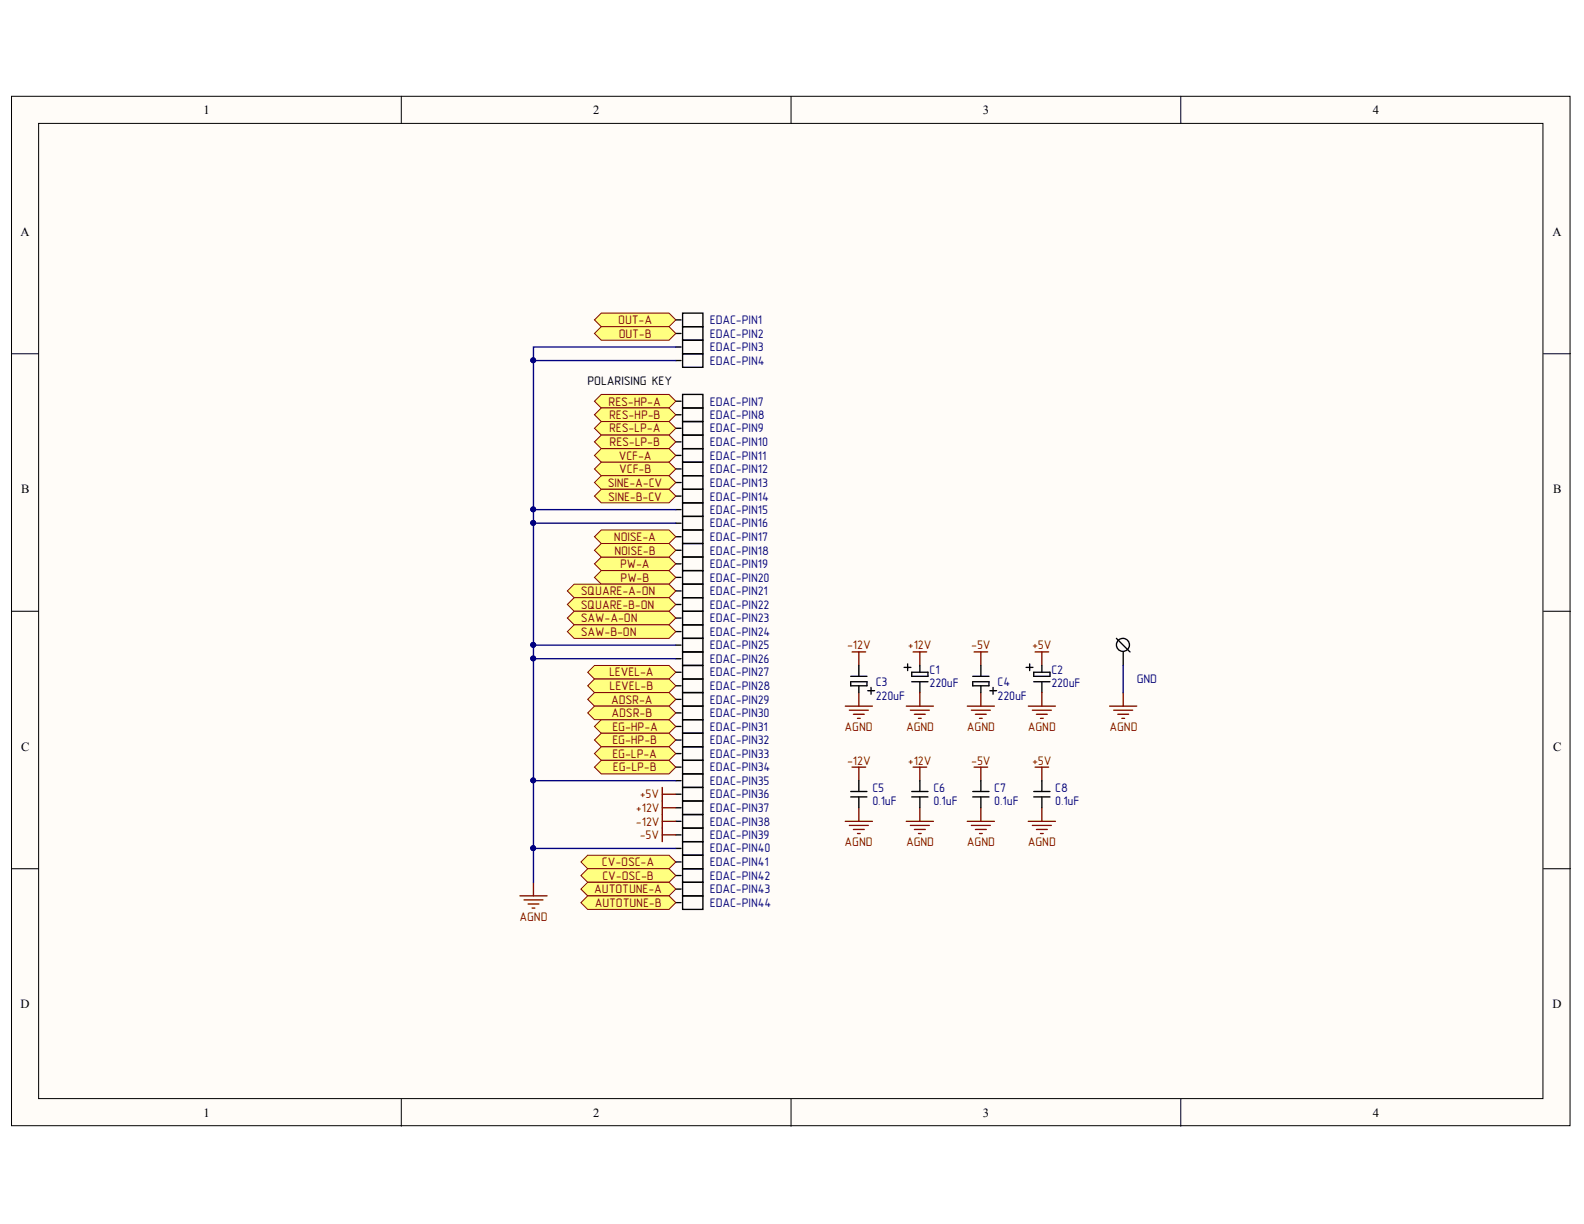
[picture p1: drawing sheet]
<svg xmlns="http://www.w3.org/2000/svg" width="279mm" height="216mm" viewBox="0 0 279 216" stroke-linecap="round" stroke-linejoin="round" font-family="sans-serif">
<g fill="#fffcf8" stroke="#000" stroke-width=".18">
<path d="M2 17h274.9v181.6h-274.9z"/>
<path d="M6.8 21.8h265.4v172h-265.4z"/>
</g>
<path d="M70.8 17v4.8M139.5 17v4.8M208.3 17v4.8M2 62.4h4.8M272.3 62.4h4.7M2 107.8h4.8M272.3 107.8h4.7M2 153.2h4.8M272.3 153.2h4.7M70.8 193.9v4.8M139.5 193.9v4.8M208.3 193.9v4.8" fill="none" stroke="#000" stroke-width=".18"/>
<g fill="none" stroke="#000" stroke-width=".24">
<path d="M119.2 56.4h.9M119.2 58.8h.9M120.4 55.2h3.6v2.4h-3.6zM120.4 57.6h3.6v2.4h-3.6zM119.2 61.2h.9M119.2 63.6h.9M119.2 70.8h.9M119.2 73.2h.9M119.2 75.6h.9M119.2 77.9h.9M120.4 60h3.6v2.4h-3.6zM120.4 62.4h3.6v2.4h-3.6z"/>
<path d="M120.4 69.6h3.6v2.4h-3.6zM120.4 72h3.6v2.4h-3.6zM120.4 74.4h3.6v2.3h-3.6zM120.4 76.7h3.6v2.4h-3.6zM120.4 79.1h3.6v2.4h-3.6zM119.2 80.3h.9M119.2 85.1h.9M119.2 87.5h.9M119.2 89.9h.9M119.2 92.3h.9M119.2 94.7h.9M119.2 97.1h.9"/>
<path d="M119.2 82.7h.9M119.2 99.5h.9M120.4 83.9h3.6v2.4h-3.6zM120.4 86.3h3.6v2.4h-3.6zM120.4 88.7h3.6v2.4h-3.6zM120.4 91.1h3.6v2.4h-3.6zM120.4 93.5h3.6v2.4h-3.6zM120.4 95.9h3.6v2.4h-3.6zM120.4 81.5h3.6v2.4h-3.6zM120.4 98.3h3.6v2.4h-3.6zM119.2 101.8h.9M119.2 104.2h.9"/>
<path d="M119.2 106.6h.9M119.2 109h.9M119.2 111.4h.9M119.2 113.8h.9M119.2 116.2h.9M119.2 118.6h.9M120.4 100.7h3.6v2.3h-3.6zM120.4 103h3.6v2.4h-3.6zM120.4 105.4h3.6v2.4h-3.6zM120.4 107.8h3.6v2.4h-3.6zM120.4 110.2h3.6v2.4h-3.6zM120.4 112.6h3.6v2.4h-3.6z"/>
<path d="M120.4 115h3.6v2.4h-3.6zM120.4 117.4h3.6v2.4h-3.6zM120.4 119.8h3.6v2.4h-3.6zM119.2 121h.9M119.2 123.4h.9M119.2 125.7h.9M119.2 128.1h.9M119.2 130.5h.9M119.2 132.9h.9M119.2 135.3h.9M119.2 137.7h.9M120.4 122.2h3.6v2.4h-3.6z"/>
<path d="M120.4 124.6h3.6v2.3h-3.6zM120.4 126.9h3.6v2.4h-3.6zM120.4 129.3h3.6v2.4h-3.6zM120.4 131.7h3.6v2.4h-3.6zM120.4 134.1h3.6v2.4h-3.6zM120.4 136.5h3.6v2.4h-3.6zM120.4 138.9h3.6v2.4h-3.6zM119.2 140.1h.9M119.2 142.5h.9M119.2 144.9h.9M119.2 147.3h.9M119.2 149.7h.9"/>
<path d="M119.2 152h.9M119.2 156.8h.9M119.2 159.2h.9M119.2 154.4h.9M120.4 141.3h3.6v2.4h-3.6zM120.4 143.7h3.6v2.4h-3.6zM120.4 146.1h3.6v2.4h-3.6zM120.4 148.5h3.6v2.3h-3.6zM120.4 150.8h3.6v2.4h-3.6zM120.4 155.6h3.6v2.4h-3.6zM120.4 158h3.6v2.4h-3.6zM120.4 153.2h3.6v2.4h-3.6z"/>
</g>
<path d="M171.8 115h2.4M173 115v2.4M170.6 124.6h4.8M171.3 125.3h3.4M172.1 126h1.9M172.8 126.7h.5M173 122.2v2.4" fill="none" stroke="#800000" stroke-width=".24"/>
<g fill="#ffff80" stroke="#800000" stroke-width=".18">
<path d="M102.5 152l1.2-1.2h14.3l1.2 1.2-1.2 1.2h-14.3z" fill-rule="evenodd"/>
<path d="M102.5 154.4l1.2-1.2h14.3l1.2 1.2-1.2 1.2h-14.3z" fill-rule="evenodd"/>
<path d="M104.9 99.5l1.2-1.2h11.9l1.2 1.2-1.2 1.2h-11.9z" fill-rule="evenodd"/>
<path d="M104.9 101.8l1.2-1.1h11.9l1.2 1.1-1.2 1.2h-11.9z" fill-rule="evenodd"/>
<path d="M104.9 94.7l1.2-1.2h11.9l1.2 1.2-1.2 1.2h-11.9z" fill-rule="evenodd"/>
<path d="M104.9 97.1l1.2-1.2h11.9l1.2 1.2-1.2 1.2h-11.9z" fill-rule="evenodd"/>
<path d="M104.9 70.8l1.2-1.2h11.9l1.2 1.2-1.2 1.2h-11.9z" fill-rule="evenodd"/>
<path d="M104.9 73.2l1.2-1.2h11.9l1.2 1.2-1.2 1.2h-11.9z" fill-rule="evenodd"/>
<path d="M104.9 75.6l1.2-1.2h11.9l1.2 1.2-1.2 1.1h-11.9z" fill-rule="evenodd"/>
<path d="M104.9 77.9l1.2-1.2h11.9l1.2 1.2-1.2 1.2h-11.9z" fill-rule="evenodd"/>
<path d="M104.9 80.3l1.2-1.2h11.9l1.2 1.2-1.2 1.2h-11.9z" fill-rule="evenodd"/>
<path d="M104.9 82.7l1.2-1.2h11.9l1.2 1.2-1.2 1.2h-11.9z" fill-rule="evenodd"/>
<path d="M104.9 85.1l1.2-1.2h11.9l1.2 1.2-1.2 1.2h-11.9z" fill-rule="evenodd"/>
<path d="M104.9 87.5l1.2-1.2h11.9l1.2 1.2-1.2 1.2h-11.9z" fill-rule="evenodd"/>
<path d="M103.7 118.6l1.2-1.2h13.1l1.2 1.2-1.2 1.2h-13.1z" fill-rule="evenodd"/>
<path d="M103.7 121l1.2-1.2h13.1l1.2 1.2-1.2 1.2h-13.1z" fill-rule="evenodd"/>
</g>
<path d="M116.8 141.3v7.2M116.8 142.5h2.4M116.8 144.9h2.4M116.8 147.3h2.4" fill="none" stroke="#800000" stroke-width=".24"/>
<g fill="#ffff80" stroke="#800000" stroke-width=".18">
<path d="M104.9 56.4l1.2-1.2h11.9l1.2 1.2-1.2 1.2h-11.9z" fill-rule="evenodd"/>
<path d="M104.9 58.8l1.2-1.2h11.9l1.2 1.2-1.2 1.2h-11.9z" fill-rule="evenodd"/>
<path d="M100.1 104.2l1.2-1.2h16.7l1.2 1.2-1.2 1.2h-16.7z" fill-rule="evenodd"/>
<path d="M100.1 106.6l1.2-1.2h16.7l1.2 1.2-1.2 1.2h-16.7z" fill-rule="evenodd"/>
<path d="M100.1 109l1.2-1.2h16.7l1.2 1.2-1.2 1.2h-16.7z" fill-rule="evenodd"/>
<path d="M100.1 111.4l1.2-1.2h16.7l1.2 1.2-1.2 1.2h-16.7z" fill-rule="evenodd"/>
<path d="M102.5 156.8l1.2-1.2h14.3l1.2 1.2-1.2 1.2h-14.3z" fill-rule="evenodd"/>
<path d="M102.5 159.2l1.2-1.2h14.3l1.2 1.2-1.2 1.2h-14.3z" fill-rule="evenodd"/>
<path d="M104.9 128.1l1.2-1.2h11.9l1.2 1.2-1.2 1.2h-11.9z" fill-rule="evenodd"/>
<path d="M104.9 130.5l1.2-1.2h11.9l1.2 1.2-1.2 1.2h-11.9z" fill-rule="evenodd"/>
<path d="M104.9 132.9l1.2-1.2h11.9l1.2 1.2-1.2 1.2h-11.9z" fill-rule="evenodd"/>
<path d="M104.9 135.3l1.2-1.2h11.9l1.2 1.2-1.2 1.2h-11.9z" fill-rule="evenodd"/>
<path d="M103.7 123.4l1.2-1.2h13.1l1.2 1.2-1.2 1.2h-13.1z" fill-rule="evenodd"/>
<path d="M103.7 125.7l1.2-1.1h13.1l1.2 1.1-1.2 1.2h-13.1z" fill-rule="evenodd"/>
</g>
<g fill="none" stroke="#800000" stroke-width=".24">
<path d="M150.3 115h2.4M151.5 115v2.4M161.1 115h2.3M162.3 115v2.4M182.6 115h2.4M183.8 115v2.4M116.8 138.9v2.4M149.1 124.6h4.8M149.8 125.3h3.4M150.3 135.3h2.4M150.5 126h1.9M151.3 126.7h.4"/>
<path d="M151.5 122.2v2.4M151.5 135.3v2.4M159.9 124.6h4.7M160.6 125.3h3.3M161.1 135.3h2.3M161.3 126h1.9M162 126.7h.5M162.3 122.2v2.4M162.3 135.3v2.4M171.8 135.3h2.4M173 135.3v2.4M181.4 124.6h4.8"/>
<path d="M182.1 125.3h3.3M182.6 135.3h2.4M182.8 126h1.9M183.5 126.7h.5M183.8 122.2v2.4M183.8 135.3v2.4M195.7 124.6h4.8M196.4 125.3h3.4M197.2 126h1.9M197.9 126.7h.5M198.1 122.2v2.4M91.7 158h4.8"/>
<path d="M92.4 158.7h3.4M93.1 159.5h2M94.1 155.6v2.4M116.8 140.1h2.4M149.1 144.9h4.8M149.8 145.6h3.4M150.5 146.3h1.9M151.3 147h.4M151.5 142.5v2.4M159.9 144.9h4.7M160.6 145.6h3.3M161.3 146.3h1.9"/>
<path d="M162 147h.5M162.3 142.5v2.4M170.6 144.9h4.8M171.3 145.6h3.4M172.1 146.3h1.9M172.8 147h.5M173 142.5v2.4M181.4 144.9h4.8M182.1 145.6h3.3M182.8 146.3h1.9M183.5 147h.5M183.8 142.5v2.4"/>
<path d="M93.9 160.2h.4"/>
</g>
<path d="M94.1 63.6h25.1M119.2 61.2h-25.1v28.7M94.1 92.3h25.1M119.2 89.9h-25.1v26.3M94.1 113.8h25.1M119.2 116.2h-25.1v21.5M198.1 117.4v4.8M119.2 137.7h-25.1v12M119.2 149.7h-25.1v5.9" fill="none" stroke="#000080" stroke-width=".24"/>
<g fill="#000080" stroke="#000080" stroke-width=".18">
<circle cx="94" cy="149.6" r=".43"/>
<circle cx="94" cy="89.8" r=".43"/>
<circle cx="94" cy="63.6" r=".43"/>
<circle cx="94" cy="137.7" r=".43"/>
<circle cx="94" cy="116.1" r=".43"/>
<circle cx="94" cy="92.2" r=".43"/>
<circle cx="94" cy="113.7" r=".43"/>
</g>
<g fill="none" stroke="#000" stroke-width=".24">
<path d="M150.1 119.3h2.8M151.5 117.4v1.9M159.5 117.7h1.2M160.1 117.1v1.2M160.8 118.6h2.9v.7h-2.9zM162.3 117.4v1.2M171.6 119.3h2.8M173 117.4v1.9M181 117.7h1.2M181.6 117.1v1.2M182.3 118.6h2.9v.7h-2.9zM183.8 117.4v1.2"/>
<path d="M196.9 112.6l2.4 2.4M198.1 112.6a1.15 1.15 0 0 0-1.1 1.6 1.15 1.15 0 0 0 1.9 .4 1.15 1.15 0 0 0-.4-1.9l-.3-.1M198.1 115v2.4M150.1 120.3h2.8v.7h-2.8zM150.1 139.6h2.8M151.5 121v1.2M151.5 137.7v1.9M153.1 121.8h1.2M153.6 121.3v1.2M160.8 120.3h2.9M160.8 139.6h2.9M162.3 120.3v1.9"/>
<path d="M162.3 137.7v1.9M171.6 120.3h2.8v.7h-2.8zM171.6 139.6h2.8M173 121v1.2M173 137.7v1.9M174.6 121.8h1.2M175.2 121.3v1.2M182.3 120.3h2.9M182.3 139.6h2.9M183.8 120.3v1.9M183.8 137.7v1.9M150.1 140.6h2.8"/>
<path d="M151.5 140.6v1.9M160.8 140.6h2.9M162.3 140.6v1.9M171.6 140.6h2.8M173 140.6v1.9M182.3 140.6h2.9M183.8 140.6v1.9"/>
</g>
<g font-size="2.2">
<text x="35.9" y="20.1">1</text>
<text x="104.7" y="20.1">2</text>
<text x="173.4" y="20.1">3</text>
<text x="242.1" y="20.1">4</text>
<text x="3.6" y="41.6">A</text>
<text x="273.9" y="41.6">A</text>
<text x="103.6" y="67.9">POLARISING KEY</text>
<text x="3.7" y="87">B</text>
<text x="273.9" y="87">B</text>
<text x="3.7" y="132.4">C</text>
<text x="273.9" y="132.4">C</text>
<text x="3.6" y="177.9">D</text>
<text x="273.9" y="177.9">D</text>
<text x="35.9" y="197">1</text>
<text x="104.7" y="197">2</text>
<text x="173.4" y="197">3</text>
<text x="242.1" y="197">4</text>
</g>
<g font-size="2.2" fill="#800000">
<text x="109.1" y="57.2">OUT-A</text>
<text x="109.1" y="59.5">OUT-B</text>
<text x="107.4" y="71.5">RES-HP-A</text>
<text x="107.4" y="73.9">RES-HP-B</text>
<text x="107.4" y="76.3">RES-LP-A</text>
<text x="107.5" y="78.6">RES-LP-B</text>
<text x="109.1" y="81.1">VCF-A</text>
<text x="109.2" y="83.5">VCF-B</text>
<text x="107.2" y="85.8">SINE-A-CV</text>
<text x="107.3" y="88.3">SINE-B-CV</text>
<text x="108.3" y="95.4">NOISE-A</text>
<text x="108.4" y="97.8">NOISE-B</text>
<text x="109.4" y="100.2">PW-A</text>
<text x="102.5" y="104.9">SQUARE-A-ON</text>
<text x="102.5" y="107.4">SQUARE-B-ON</text>
<text x="109.5" y="102.6">PW-B</text>
<text x="102.5" y="109.8">SAW-A-ON</text>
<text x="102.5" y="112.1">SAW-B-ON</text>
<text x="107.4" y="119.3">LEVEL-A</text>
<text x="149.4" y="114.5">-12V</text>
<text x="160.2" y="114.5">a12V</text>
<text x="171.3" y="114.5">-5V</text>
<text x="182.1" y="114.5">a5V</text>
<text x="107.5" y="121.7">LEVEL-B</text>
<text x="107.8" y="124.1">ADSR-A</text>
<text x="107.9" y="126.5">ADSR-B</text>
<text x="108" y="128.9">EG-HP-A</text>
<text x="108" y="131.3">EG-HP-B</text>
<text x="149" y="128.9">AGND</text>
<text x="159.8" y="128.9">AGND</text>
<text x="170.6" y="128.9">AGND</text>
<text x="181.3" y="128.9">AGND</text>
<text x="195.7" y="128.9">AGND</text>
<text x="108" y="133.7">EG-LP-A</text>
<text x="108.1" y="136.1">EG-LP-B</text>
<text x="149.4" y="134.9">-12V</text>
<text x="160.2" y="134.9">a12V</text>
<text x="171.3" y="134.9">-5V</text>
<text x="182.1" y="134.9">a5V</text>
<text x="112.2" y="143.3">a12V</text>
<text x="112.9" y="140.8">a5V</text>
<text x="112.2" y="145.6">-12V</text>
<text x="112.9" y="148">-5V</text>
<text x="149" y="149.2">AGND</text>
<text x="159.8" y="149.2">AGND</text>
<text x="170.6" y="149.2">AGND</text>
<text x="181.3" y="149.2">AGND</text>
<text x="106.2" y="152.8">CV-OSC-A</text>
<text x="106.3" y="155.2">CV-OSC-B</text>
<text x="104.8" y="157.6">AUTOTUNE-A</text>
<text x="104.9" y="159.9">AUTOTUNE-B</text>
<text x="91.6" y="162.4">AGND</text>
</g>
<g font-size="2.2" fill="#000080">
<text x="125.2" y="57.2">EDAC-PIN1</text>
<text x="125.2" y="59.5">EDAC-PIN2</text>
<text x="125.2" y="62">EDAC-PIN3</text>
<text x="125.2" y="64.4">EDAC-PIN4</text>
<text x="125.2" y="71.5">EDAC-PIN7</text>
<text x="125.2" y="73.9">EDAC-PIN8</text>
<text x="125.2" y="76.3">EDAC-PIN9</text>
<text x="125.2" y="78.6">EDAC-PIN10</text>
<text x="125.2" y="81.1">EDAC-PIN11</text>
<text x="125.2" y="83.5">EDAC-PIN12</text>
<text x="125.2" y="85.8">EDAC-PIN13</text>
<text x="125.2" y="88.3">EDAC-PIN14</text>
<text x="125.2" y="90.7">EDAC-PIN15</text>
<text x="125.2" y="93">EDAC-PIN16</text>
<text x="125.2" y="95.4">EDAC-PIN17</text>
<text x="125.2" y="97.8">EDAC-PIN18</text>
<text x="125.2" y="100.2">EDAC-PIN19</text>
<text x="125.2" y="102.6">EDAC-PIN20</text>
<text x="125.2" y="104.9">EDAC-PIN21</text>
<text x="125.2" y="107.4">EDAC-PIN22</text>
<text x="125.2" y="109.8">EDAC-PIN23</text>
<text x="125.2" y="112.1">EDAC-PIN24</text>
<text x="125.2" y="114.5">EDAC-PIN25</text>
<text x="125.2" y="117">EDAC-PIN26</text>
<text x="125.2" y="119.3">EDAC-PIN27</text>
<text x="164" y="118.8">C1</text>
<text x="185.4" y="118.8">C2</text>
<text x="125.2" y="121.7">EDAC-PIN28</text>
<text x="125.2" y="124.1">EDAC-PIN29</text>
<text x="154.5" y="123.4">220uF</text>
<text x="154.5" y="121">C3</text>
<text x="164" y="121.2">220uF</text>
<text x="176" y="123.4">220uF</text>
<text x="176" y="121">C4</text>
<text x="185.4" y="121.2">220uF</text>
<text x="200.5" y="120.5">GND</text>
<text x="125.2" y="126.5">EDAC-PIN30</text>
<text x="125.2" y="128.9">EDAC-PIN31</text>
<text x="125.2" y="131.3">EDAC-PIN32</text>
<text x="125.2" y="133.7">EDAC-PIN33</text>
<text x="125.2" y="136.1">EDAC-PIN34</text>
<text x="125.2" y="138.4">EDAC-PIN35</text>
<text x="125.2" y="140.8">EDAC-PIN36</text>
<text x="125.2" y="143.3">EDAC-PIN37</text>
<text x="153.9" y="142">0.1uF</text>
<text x="153.9" y="139.6">C5</text>
<text x="164.6" y="142">0.1uF</text>
<text x="164.6" y="139.6">C6</text>
<text x="175.4" y="142">0.1uF</text>
<text x="175.4" y="139.6">C7</text>
<text x="186.1" y="142">0.1uF</text>
<text x="186.1" y="139.6">C8</text>
<text x="125.2" y="145.6">EDAC-PIN38</text>
<text x="125.2" y="148">EDAC-PIN39</text>
<text x="125.2" y="150.4">EDAC-PIN40</text>
<text x="125.2" y="152.8">EDAC-PIN41</text>
<text x="125.2" y="155.2">EDAC-PIN42</text>
<text x="125.2" y="157.6">EDAC-PIN43</text>
<text x="125.2" y="159.9">EDAC-PIN44</text>
</g>
</svg>
